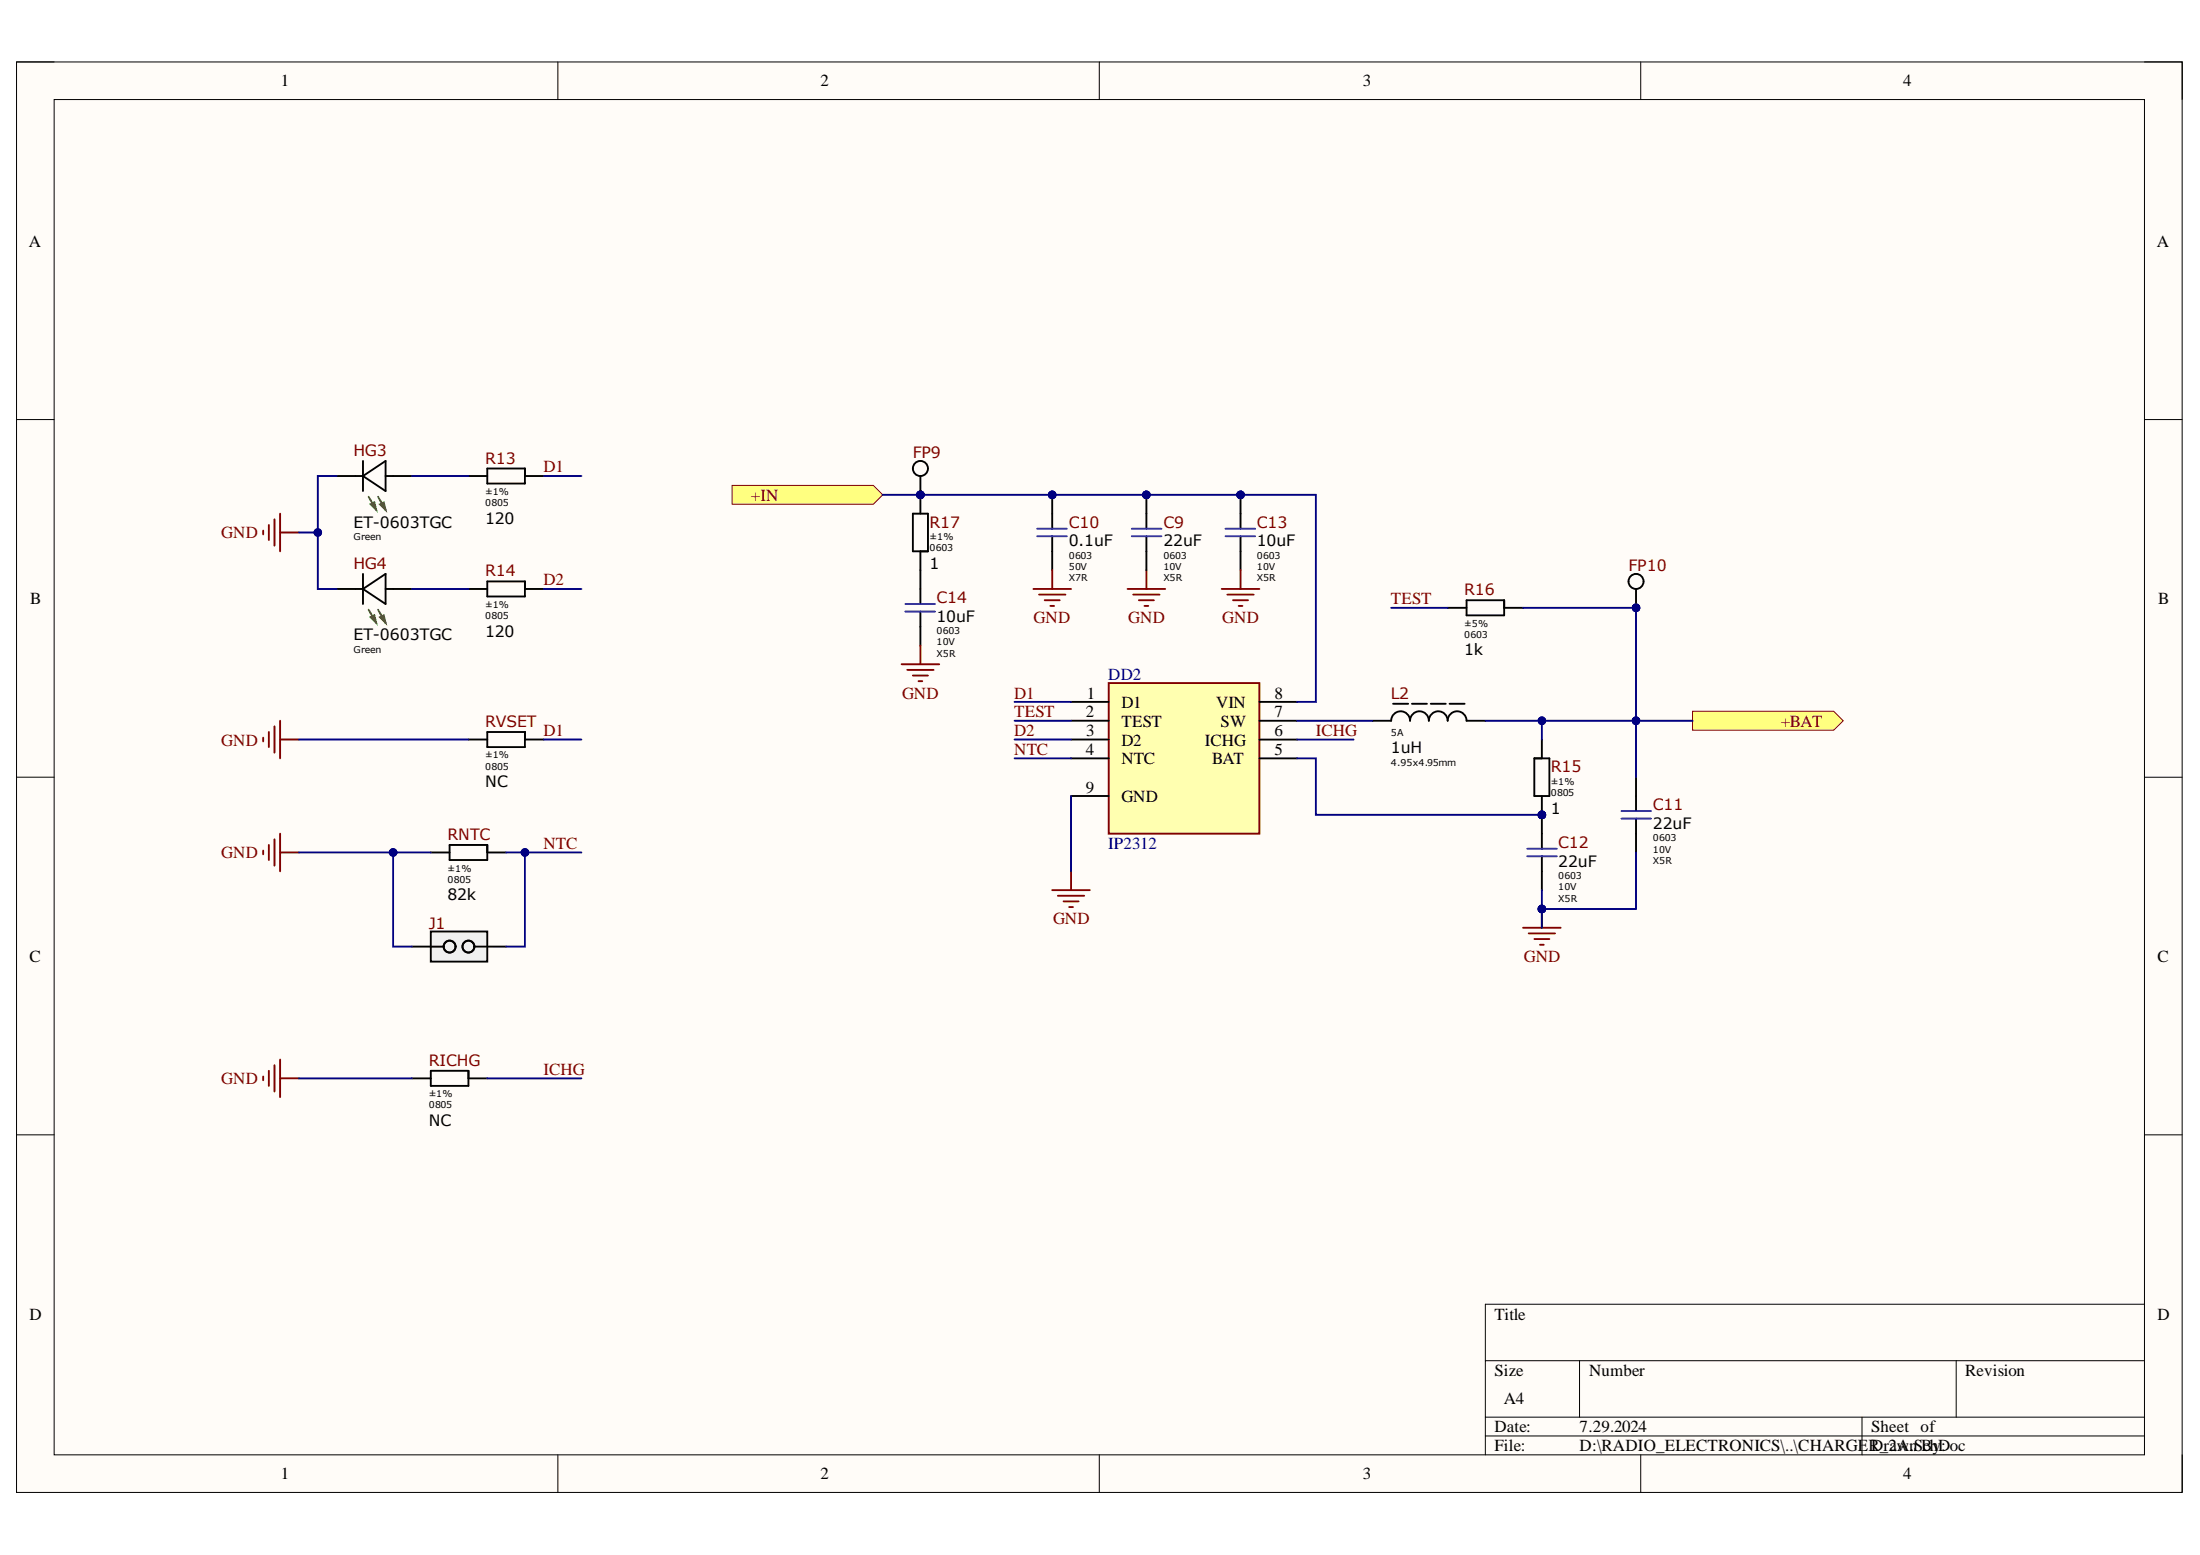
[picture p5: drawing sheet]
<svg xmlns="http://www.w3.org/2000/svg" width="297mm" height="210mm" viewBox="0 0 297 210" stroke-linecap="round" stroke-linejoin="round" font-family="sans-serif">
<path d="M2.2 8.4h292.4v193.1h-292.4z" fill-rule="evenodd" fill="#fffcf8"/>
<path d="M2.2 8.4h292.4v193.1h-292.4z" fill="none" stroke="#000" stroke-width=".14"/>
<path d="M7.3 13.4h282.2v183h-282.2z" fill-rule="evenodd" fill="#fffcf8"/>
<g fill="none" stroke="#000" stroke-width=".14">
<path d="M2.2 8.4h5.1M7.3 13.4h282.2v183h-282.2zM75.3 8.4v5M148.4 8.4v5M221.5 8.4v5M289.5 8.4h5.1v5M2.2 56.6h5.1M289.5 56.6h5.1M2.2 104.9h5.1M289.5 104.9h5.1M2.2 153.2h5.1M289.5 153.2h5.1"/>
<path d="M289.5 176.1h-89v20.3M75.3 196.4v5.1M148.4 196.4v5.1M200.5 183.7h89M200.5 191.3h89M200.5 193.8h89M213.3 183.7v7.6M221.5 196.4v5.1M251.4 191.3v5.1M264.1 183.7v7.6M294.6 196.4v5.1"/>
</g>
<path d="M228.5 96h19.1l1.3 1.3-1.3 1.3h-19.1z" fill-rule="evenodd" fill="#ffff80"/>
<path d="M228.5 96h19.1l1.3 1.3-1.3 1.3h-19.1z" fill="none" stroke="#800000" stroke-width=".14"/>
<path d="M98.8 65.5h19.1l1.3 1.3-1.3 1.3h-19.1z" fill-rule="evenodd" fill="#ffff80"/>
<path d="M98.8 65.5h19.1l1.3 1.3-1.3 1.3h-19.1z" fill="none" stroke="#800000" stroke-width=".14"/>
<path d="M149.7 92.2h20.3v20.3h-20.3z" fill-rule="evenodd" fill="#ffffb0"/>
<path d="M149.7 92.2h20.3v20.3h-20.3z" fill="none" stroke="#800000" stroke-width=".25"/>
<path d="M144.6 94.7h5.1M144.6 97.3h5.1M144.6 99.8h5.1M170 94.7h5.1M170 97.3h5.1M170 99.8h5.1M144.6 102.4h5.1M144.6 107.4h5.1M170 102.4h5.1" fill="none" stroke="#000" stroke-width=".25"/>
<circle cx="142.1" cy="66.8" r=".51" fill="#000080"/>
<circle cx="142.1" cy="66.8" r=".51" fill="none" stroke="#000080" stroke-width=".14"/>
<path d="M142.1 66.8v2.5M142.1 74.4v2.6" fill="none" stroke="#000" stroke-width=".25"/>
<circle cx="142.1" cy="66.8" r=".51" fill="#000080"/>
<circle cx="142.1" cy="66.8" r=".51" fill="none" stroke="#000080" stroke-width=".14"/>
<path d="M45.4 64.3h3.6M49 64.3l3.1-2.1v4.1zM49 62.2v4.1M52.1 64.3h3.5M142.1 69.3v2.1M142.1 72.4v2" fill="none" stroke="#000" stroke-width=".25"/>
<path d="M140 72.4h4M140 71.4h4" fill="none" stroke="#150cd4" stroke-width=".25"/>
<g fill="none" stroke="#800000" stroke-width=".25">
<path d="M139.5 79.5h5.1M142.1 77v2.5M152.2 79.5h5.1M154.8 77v2.5M140.3 80.3h3.6M141.1 81h2M141.8 81.8h.5M153 80.3h3.6M153.8 81h2M154.5 81.8h.5M144.6 117.6v2.6M142.1 120.2h5.1"/>
<path d="M142.8 120.9h3.6M143.6 121.7h2M144.4 122.4h.5"/>
</g>
<path d="M49.8 67.1l1 1.7M51 67.1l1.1 1.7" fill="none" stroke="#0c0" stroke-width=".25"/>
<path d="M51.3 68.1l.5-.3 .3 1z" fill="#0c0"/>
<path d="M51.3 68.1l.5-.3 .3 1z" fill="none" stroke="#0c0" stroke-width=".25"/>
<path d="M50 68.1l.5-.3 .3 1z" fill="#0c0"/>
<path d="M50 68.1l.5-.3 .3 1zM49.8 82.3l1 1.8M51 82.3l1.1 1.8" fill="none" stroke="#0c0" stroke-width=".25"/>
<path d="M45.4 79.5h3.6M49 79.5l3.1-2v4zM49 77.5v4M52.1 79.5h3.5M63.2 64.3h2.6M65.8 63.2h5.1v2.1h-5.1zM70.9 64.3h2.5" fill="none" stroke="#000" stroke-width=".25"/>
<path d="M51.3 83.3l.5-.2 .3 1z" fill="#0c0"/>
<path d="M51.3 83.3l.5-.2 .3 1z" fill="none" stroke="#0c0" stroke-width=".25"/>
<path d="M50 83.3l.5-.2 .3 1z" fill="#0c0"/>
<path d="M50 83.3l.5-.2 .3 1z" fill="none" stroke="#0c0" stroke-width=".25"/>
<g fill="none" stroke="#000" stroke-width=".25">
<path d="M63.2 79.5h2.6M65.8 78.5h5.1v2h-5.1zM70.9 79.5h2.5M63.2 99.8h2.6M65.8 98.8h5.1v2h-5.1zM70.9 99.8h2.5M185.3 97.3h2.5a1.27 1.27 0 0 1 1.3-1.3 1.27 1.27 0 0 1 1.3 1.3 1.27 1.27 0 0 1 1.3-1.3 1.27 1.27 0 0 1 1.2 1.3 1.27 1.27 0 0 1 1.3-1.3 1.27 1.27 0 0 1 1.3 1.3 1.27 1.27 0 0 1 1.2-1.3 1.27 1.27 0 0 1 1.3 1.3h2.5M188.1 95h2M190.6 95h2.1M193.2 95h2M195.7 95h2.1M58.2 115.1h2.5"/>
<path d="M60.7 114.1h5.1v2h-5.1zM65.8 115.1h2.5M220.9 104.9v4.6M220.9 110.5v4.6"/>
</g>
<g fill="none" stroke="#800000" stroke-width=".25">
<path d="M35.5 71.6v.5M36.3 70.9v2M37.1 70.1v3.6M37.8 69.3v5.1M37.8 71.9h2.6M35.5 99.6v.5M36.3 98.8v2M37.1 98v3.6M37.8 97.3v5.1M37.8 99.8h2.6M35.5 114.8v.5M36.3 114.1v2"/>
<path d="M37.1 113.3v3.6M37.8 112.5v5.1M37.8 115.1h2.6"/>
</g>
<path d="M218.9 109.5h4M218.9 110.5h4" fill="none" stroke="#150cd4" stroke-width=".25"/>
<circle cx="208.2" cy="110" r=".51" fill="#000080"/>
<circle cx="208.2" cy="110" r=".51" fill="none" stroke="#000080" stroke-width=".14"/>
<path d="M208.2 99.8v2.6M208.2 107.5v2.5" fill="none" stroke="#000" stroke-width=".25"/>
<circle cx="208.2" cy="110" r=".51" fill="#000080"/>
<circle cx="208.2" cy="110" r=".51" fill="none" stroke="#000080" stroke-width=".14"/>
<path d="M207.2 102.4h2v5.1h-2z" fill="none" stroke="#000" stroke-width=".25"/>
<circle cx="208.2" cy="110" r=".51" fill="#000080"/>
<circle cx="208.2" cy="110" r=".51" fill="none" stroke="#000080" stroke-width=".14"/>
<path d="M208.2 110v2.5" fill="none" stroke="#000" stroke-width=".25"/>
<circle cx="208.2" cy="110" r=".51" fill="#000080"/>
<circle cx="208.2" cy="110" r=".51" fill="none" stroke="#000080" stroke-width=".14"/>
<path d="M208.2 112.5v2.1M208.2 115.6v4.6" fill="none" stroke="#000" stroke-width=".25"/>
<path d="M206.2 114.6h4M206.2 115.6h4" fill="none" stroke="#150cd4" stroke-width=".25"/>
<path d="M205.6 125.2h5.1M206.4 126h3.6M207.2 126.8h2M207.9 127.5h.5M208.2 122.7v2.5" fill="none" stroke="#800000" stroke-width=".25"/>
<circle cx="208.2" cy="122.7" r=".51" fill="#000080"/>
<circle cx="208.2" cy="122.7" r=".51" fill="none" stroke="#000080" stroke-width=".14"/>
<path d="M55.6 145.6h2.6M58.2 144.5h5v2.1h-5zM63.2 145.6h2.6" fill="none" stroke="#000" stroke-width=".25"/>
<path d="M35.5 145.3v.5M36.3 144.5v2.1M37.1 143.8v3.5M37.8 143v5.1M37.8 145.6h2.6" fill="none" stroke="#800000" stroke-width=".25"/>
<path d="M58.2 125.7h7.6v4.1h-7.6z" fill-rule="evenodd" fill="#f0f0f0"/>
<g fill="none" stroke="#000" stroke-width=".25">
<path d="M55.6 127.8h4.3M58.2 125.7h7.6v4.1h-7.6zM64 127.8h4.3"/>
<circle cx="60.7" cy="127.8" r=".8"/>
<circle cx="63.2" cy="127.8" r=".8"/>
</g>
<path d="M58.2 127.8h1.7M66.6 127.8h1.7" fill="none" stroke="#000" stroke-width=".14"/>
<circle cx="154.8" cy="66.8" r=".51" fill="#000080"/>
<circle cx="154.8" cy="66.8" r=".51" fill="none" stroke="#000080" stroke-width=".14"/>
<path d="M154.8 66.8v2.5" fill="none" stroke="#000" stroke-width=".25"/>
<circle cx="154.8" cy="66.8" r=".51" fill="#000080"/>
<circle cx="154.8" cy="66.8" r=".51" fill="none" stroke="#000080" stroke-width=".14"/>
<path d="M154.8 69.3v2.1M154.8 72.4v4.6" fill="none" stroke="#000" stroke-width=".25"/>
<path d="M152.8 71.4h4M152.8 72.4h4" fill="none" stroke="#150cd4" stroke-width=".25"/>
<circle cx="167.5" cy="66.8" r=".51" fill="#000080"/>
<circle cx="167.5" cy="66.8" r=".51" fill="none" stroke="#000080" stroke-width=".14"/>
<path d="M167.5 66.8v2.5M167.5 74.4v2.6" fill="none" stroke="#000" stroke-width=".25"/>
<circle cx="167.5" cy="66.8" r=".51" fill="#000080"/>
<circle cx="167.5" cy="66.8" r=".51" fill="none" stroke="#000080" stroke-width=".14"/>
<path d="M167.5 69.3v2.1M167.5 72.4v2M195.5 82h2.5M198 81h5.1v2.1h-5.1zM203.1 82h2.5" fill="none" stroke="#000" stroke-width=".25"/>
<path d="M165.5 72.4h4M165.5 71.4h4" fill="none" stroke="#150cd4" stroke-width=".25"/>
<path d="M165 79.5h5M167.5 77v2.5M165.7 80.3h3.6M166.5 81h2M167.2 81.8h.5" fill="none" stroke="#800000" stroke-width=".25"/>
<circle cx="124.3" cy="66.8" r=".51" fill="#000080"/>
<circle cx="124.3" cy="66.8" r=".51" fill="none" stroke="#000080" stroke-width=".14"/>
<path d="M124.3 66.8v2.5M124.3 74.4v2.6" fill="none" stroke="#000" stroke-width=".25"/>
<circle cx="124.3" cy="66.8" r=".51" fill="#000080"/>
<circle cx="124.3" cy="66.8" r=".51" fill="none" stroke="#000080" stroke-width=".14"/>
<path d="M123.3 69.3h2v5.1h-2zM124.3 77v4.5M124.3 82.6v4.5" fill="none" stroke="#000" stroke-width=".25"/>
<path d="M122.2 82.6h4M122.2 81.5h4" fill="none" stroke="#150cd4" stroke-width=".25"/>
<path d="M121.7 89.7h5.1M122.5 90.4h3.6M123.3 91.2h2M124 91.9h.5M124.3 87.1v2.6" fill="none" stroke="#800000" stroke-width=".25"/>
<path d="M45.4 64.3h-2.5v15.2h2.5M55.6 64.3h7.6M55.6 79.5h7.6M144.6 107.4v10.2" fill="none" stroke="#000080" stroke-width=".25"/>
<circle cx="42.9" cy="71.9" r=".51" fill="#000080"/>
<circle cx="42.9" cy="71.9" r=".51" fill="none" stroke="#000080" stroke-width=".14"/>
<path d="M40.4 71.9h2.5" fill="none" stroke="#000080" stroke-width=".25"/>
<circle cx="42.9" cy="71.9" r=".51" fill="#000080"/>
<circle cx="42.9" cy="71.9" r=".51" fill="none" stroke="#000080" stroke-width=".14"/>
<path d="M73.4 79.5h5.1M73.4 64.3h5.1M40.4 99.8h22.8M73.4 99.8h5.1M137 94.7h7.6M137 99.8h7.6M40.4 115.1h17.8" fill="none" stroke="#000080" stroke-width=".25"/>
<circle cx="53.1" cy="115.1" r=".51" fill="#000080"/>
<circle cx="53.1" cy="115.1" r=".51" fill="none" stroke="#000080" stroke-width=".14"/>
<path d="M119.2 66.8h58.5v27.9h-2.6M137 102.4h7.6" fill="none" stroke="#000080" stroke-width=".25"/>
<circle cx="124.3" cy="66.8" r=".51" fill="#000080"/>
<circle cx="124.3" cy="66.8" r=".51" fill="none" stroke="#000080" stroke-width=".14"/>
<circle cx="142.1" cy="66.8" r=".51" fill="#000080"/>
<circle cx="142.1" cy="66.8" r=".51" fill="none" stroke="#000080" stroke-width=".14"/>
<circle cx="154.8" cy="66.8" r=".51" fill="#000080"/>
<circle cx="154.8" cy="66.8" r=".51" fill="none" stroke="#000080" stroke-width=".14"/>
<circle cx="167.5" cy="66.8" r=".51" fill="#000080"/>
<circle cx="167.5" cy="66.8" r=".51" fill="none" stroke="#000080" stroke-width=".14"/>
<path d="M175.1 97.3h10.2M175.1 99.8h7.7M208.2 97.3v2.5" fill="none" stroke="#000080" stroke-width=".25"/>
<circle cx="208.2" cy="97.3" r=".51" fill="#000080"/>
<circle cx="208.2" cy="97.3" r=".51" fill="none" stroke="#000080" stroke-width=".14"/>
<path d="M175.1 102.4h2.6v7.6h30.5" fill="none" stroke="#000080" stroke-width=".25"/>
<circle cx="208.2" cy="110" r=".51" fill="#000080"/>
<circle cx="208.2" cy="110" r=".51" fill="none" stroke="#000080" stroke-width=".14"/>
<path d="M208.2 122.7v2.5" fill="none" stroke="#000080" stroke-width=".25"/>
<circle cx="208.2" cy="122.7" r=".51" fill="#000080"/>
<circle cx="208.2" cy="122.7" r=".51" fill="none" stroke="#000080" stroke-width=".14"/>
<path d="M208.2 120.2v2.5" fill="none" stroke="#000080" stroke-width=".25"/>
<circle cx="208.2" cy="122.7" r=".51" fill="#000080"/>
<circle cx="208.2" cy="122.7" r=".51" fill="none" stroke="#000080" stroke-width=".14"/>
<path d="M68.3 115.1h10.2M40.4 145.6h15.2" fill="none" stroke="#000080" stroke-width=".25"/>
<circle cx="70.9" cy="115.1" r=".51" fill="#000080"/>
<circle cx="70.9" cy="115.1" r=".51" fill="none" stroke="#000080" stroke-width=".14"/>
<path d="M53.1 115.1v12.7h2.5" fill="none" stroke="#000080" stroke-width=".25"/>
<circle cx="53.1" cy="115.1" r=".51" fill="#000080"/>
<circle cx="53.1" cy="115.1" r=".51" fill="none" stroke="#000080" stroke-width=".14"/>
<path d="M70.9 115.1v12.7h-2.6" fill="none" stroke="#000080" stroke-width=".25"/>
<circle cx="70.9" cy="115.1" r=".51" fill="#000080"/>
<circle cx="70.9" cy="115.1" r=".51" fill="none" stroke="#000080" stroke-width=".14"/>
<path d="M137 97.3h7.6M187.8 82h7.7M220.9 97.3v7.6" fill="none" stroke="#000080" stroke-width=".25"/>
<circle cx="220.9" cy="97.3" r=".51" fill="#000080"/>
<circle cx="220.9" cy="97.3" r=".51" fill="none" stroke="#000080" stroke-width=".14"/>
<path d="M200.5 97.3h28" fill="none" stroke="#000080" stroke-width=".25"/>
<circle cx="208.2" cy="97.3" r=".51" fill="#000080"/>
<circle cx="208.2" cy="97.3" r=".51" fill="none" stroke="#000080" stroke-width=".14"/>
<circle cx="220.9" cy="97.3" r=".51" fill="#000080"/>
<circle cx="220.9" cy="97.3" r=".51" fill="none" stroke="#000080" stroke-width=".14"/>
<path d="M220.9 115.1v7.6h-12.7M65.8 145.6h12.7" fill="none" stroke="#000080" stroke-width=".25"/>
<circle cx="208.2" cy="122.7" r=".51" fill="#000080"/>
<circle cx="208.2" cy="122.7" r=".51" fill="none" stroke="#000080" stroke-width=".14"/>
<path d="M205.6 82h15.3v15.3" fill="none" stroke="#000080" stroke-width=".25"/>
<circle cx="220.9" cy="82" r=".51" fill="#000080"/>
<circle cx="220.9" cy="82" r=".51" fill="none" stroke="#000080" stroke-width=".14"/>
<circle cx="220.9" cy="97.3" r=".51" fill="#000080"/>
<circle cx="220.9" cy="97.3" r=".51" fill="none" stroke="#000080" stroke-width=".14"/>
<circle cx="124.3" cy="66.8" r=".51" fill="#000080"/>
<circle cx="124.3" cy="66.8" r=".51" fill="none" stroke="#000080" stroke-width=".14"/>
<g fill="none" stroke="#000" stroke-width=".25">
<path d="M124.3 64.3v2.5"/>
<circle cx="124.3" cy="63.2" r="1.02"/>
</g>
<circle cx="124.3" cy="66.8" r=".51" fill="#000080"/>
<circle cx="124.3" cy="66.8" r=".51" fill="none" stroke="#000080" stroke-width=".14"/>
<circle cx="220.9" cy="82" r=".51" fill="#000080"/>
<circle cx="220.9" cy="82" r=".51" fill="none" stroke="#000080" stroke-width=".14"/>
<g fill="none" stroke="#000" stroke-width=".25">
<path d="M220.9 79.5v2.5"/>
<circle cx="220.9" cy="78.5" r="1.02"/>
</g>
<circle cx="220.9" cy="82" r=".51" fill="#000080"/>
<circle cx="220.9" cy="82" r=".51" fill="none" stroke="#000080" stroke-width=".14"/>
<g font-size="2.3">
<text x="37.9" y="11.7">1</text>
<text x="110.8" y="11.7">2</text>
<text x="184" y="11.7">3</text>
<text x="256.9" y="11.7">4</text>
<text x="3.9" y="33.3">A</text>
<text x="291.2" y="33.3">A</text>
<text x="4.1" y="81.5">B</text>
<text x="291.4" y="81.5">B</text>
<text x="146.8" y="94.3">1</text>
<text x="151.4" y="95.6">D1</text>
<text x="164.2" y="95.6">VIN</text>
<text x="172.1" y="94.3">8</text>
<text x="146.6" y="96.8">2</text>
<text x="146.6" y="101.9">4</text>
<text x="146.7" y="99.4">3</text>
<text x="151.4" y="98.1">TEST</text>
<text x="151.4" y="100.6">D2</text>
<text x="162.7" y="100.6">ICHG</text>
<text x="164.8" y="98.1">SW</text>
<text x="172.1" y="96.8">7</text>
<text x="172.1" y="99.4">6</text>
<text x="172.1" y="101.9">5</text>
<text x="146.6" y="107">9</text>
<text x="151.4" y="103.2">NTC</text>
<text x="163.7" y="103.2">BAT</text>
<text x="151.4" y="108.3">GND</text>
<text x="4" y="129.8">C</text>
<text x="291.3" y="129.8">C</text>
<text x="4" y="178.1">D</text>
<text x="201.8" y="178.1">Title</text>
<text x="291.3" y="178.1">D</text>
<text x="201.8" y="185.7">Size</text>
<text x="214.5" y="185.7">Number</text>
<text x="265.3" y="185.7">Revision</text>
<text x="203" y="189.5">A4</text>
<text x="201.8" y="193.3">Date:</text>
<text x="201.8" y="195.9">File:</text>
<text x="213.3" y="193.3">7.29.2024</text>
<text x="213.3" y="195.9">D:\RADIO_ELECTRONICS\..\CHARGER_2A.SBy:</text>
<text x="252.6" y="193.3">Sheet of</text>
<text x="252.6" y="195.9">Drawn chDoc</text>
<text x="37.9" y="199.7">1</text>
<text x="110.8" y="199.7">2</text>
<text x="184" y="199.7">3</text>
<text x="256.9" y="199.7">4</text>
</g>
<g font-size="2.3" fill="#800000">
<text x="73.4" y="63.8">D1</text>
<text x="101.4" y="67.6">+IN</text>
<text x="29.9" y="72.7">GND</text>
<text x="73.4" y="79">D2</text>
<text x="187.8" y="81.5">TEST</text>
<text x="139.6" y="84.1">GND</text>
<text x="152.3" y="84.1">GND</text>
<text x="165" y="84.1">GND</text>
<text x="121.8" y="94.3">GND</text>
<text x="136.9" y="94.3">D1</text>
<text x="29.9" y="100.6">GND</text>
<text x="73.4" y="99.4">D1</text>
<text x="136.9" y="99.4">D2</text>
<text x="136.9" y="101.9">NTC</text>
<text x="136.9" y="96.8">TEST</text>
<text x="177.6" y="99.4">ICHG</text>
<text x="240.4" y="98.1">+BAT</text>
<text x="29.9" y="115.9">GND</text>
<text x="73.4" y="114.6">NTC</text>
<text x="142.2" y="124.7">GND</text>
<text x="205.7" y="129.8">GND</text>
<text x="29.9" y="146.3">GND</text>
<text x="73.4" y="145">ICHG</text>
</g>
<g font-size="2.3" fill="#000080">
<text x="149.6" y="91.8">DD2</text>
<text x="149.6" y="114.6">IP2312</text>
</g>
<g font-size="2.1" fill="#800000">
<text x="47.7" y="61.6">HG3</text>
<text x="65.5" y="62.6">R13</text>
<text x="123.2" y="61.8">FP9</text>
<text x="125.5" y="71.2">R17</text>
<text x="144.3" y="71.2">C10</text>
<text x="157.1" y="71.2">C9</text>
<text x="169.7" y="71.2">C13</text>
<text x="47.7" y="76.8">HG4</text>
<text x="65.5" y="77.8">R14</text>
<text x="219.9" y="77">FP10</text>
<text x="126.4" y="81.4">C14</text>
<text x="197.7" y="80.3">R16</text>
<text x="187.8" y="94.3">L2</text>
<text x="65.5" y="98.1">RVSET</text>
<text x="209.4" y="104.2">R15</text>
<text x="60.4" y="113.4">RNTC</text>
<text x="223.2" y="109.4">C11</text>
<text x="210.4" y="114.4">C12</text>
<text x="57.9" y="125.3">J1</text>
<text x="57.9" y="143.9">RICHG</text>
</g>
<g font-size="2.1">
<text x="47.7" y="71.2">ET-0603TGC</text>
<text x="65.5" y="70.7">120</text>
<text x="125.5" y="76.8">1</text>
<text x="144.3" y="73.8">0.1uF</text>
<text x="157.1" y="73.8">22uF</text>
<text x="169.7" y="73.8">10uF</text>
<text x="126.4" y="83.9">10uF</text>
<text x="47.7" y="86.4">ET-0603TGC</text>
<text x="65.5" y="85.9">120</text>
<text x="197.7" y="88.5">1k</text>
<text x="187.8" y="101.7">1uH</text>
<text x="65.5" y="106.2">NC</text>
<text x="209.4" y="109.9">1</text>
<text x="223.2" y="111.9">22uF</text>
<text x="210.4" y="117">22uF</text>
<text x="60.4" y="121.5">82k</text>
<text x="57.9" y="152">NC</text>
</g>
<g font-size="1.3">
<text x="65.5" y="66.8">±1%</text>
<text x="65.5" y="68.3">0805</text>
<text x="47.7" y="72.9">Green</text>
<text x="125.5" y="72.9">±1%</text>
<text x="125.5" y="74.4">0603</text>
<text x="144.3" y="75.4">0603</text>
<text x="144.3" y="77">50V</text>
<text x="157.1" y="75.4">0603</text>
<text x="157.1" y="77">10V</text>
<text x="169.7" y="75.4">0603</text>
<text x="169.7" y="77">10V</text>
<text x="65.5" y="82">±1%</text>
<text x="65.5" y="83.6">0805</text>
<text x="144.3" y="78.5">X7R</text>
<text x="157.1" y="78.5">X5R</text>
<text x="169.7" y="78.5">X5R</text>
<text x="47.7" y="88.1">Green</text>
<text x="126.4" y="85.6">0603</text>
<text x="126.4" y="87.1">10V</text>
<text x="126.4" y="88.6">X5R</text>
<text x="197.7" y="84.6">±5%</text>
<text x="197.7" y="86.1">0603</text>
<text x="187.8" y="99.3">5A</text>
<text x="65.5" y="102.3">±1%</text>
<text x="65.5" y="103.9">0805</text>
<text x="187.8" y="103.4">4.95x4.95mm</text>
<text x="209.4" y="106">±1%</text>
<text x="209.4" y="107.5">0805</text>
<text x="223.2" y="113.6">0603</text>
<text x="60.4" y="117.6">±1%</text>
<text x="60.4" y="119.2">0805</text>
<text x="210.4" y="118.7">0603</text>
<text x="223.2" y="115.1">10V</text>
<text x="223.2" y="116.6">X5R</text>
<text x="210.4" y="120.2">10V</text>
<text x="210.4" y="121.7">X5R</text>
<text x="57.9" y="148.1">±1%</text>
<text x="57.9" y="149.6">0805</text>
</g>
</svg>
